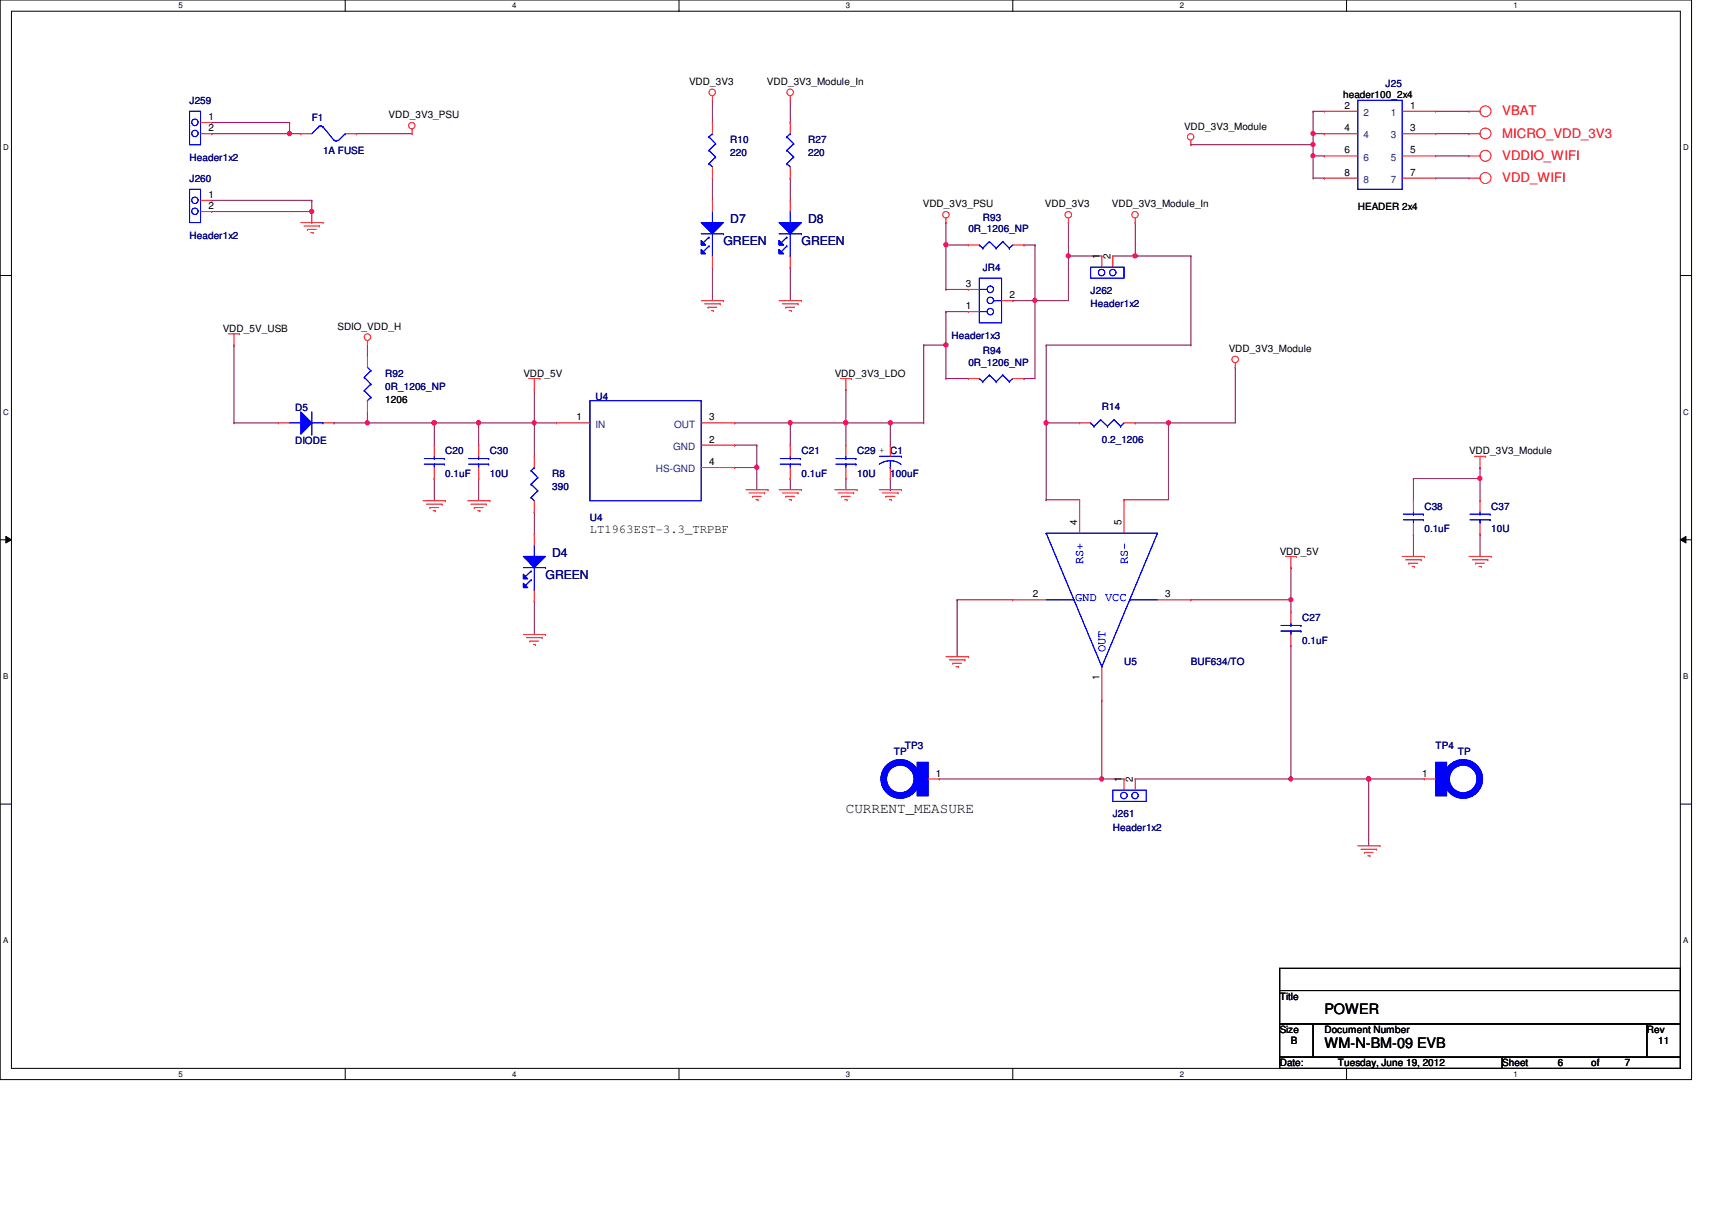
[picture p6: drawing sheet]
<svg xmlns="http://www.w3.org/2000/svg" width="297mm" height="210mm" viewBox="0 0 297 210" stroke-linecap="round" stroke-linejoin="round" font-family="sans-serif">
<path d="M0 0h293.5v187.3h-293.5zM2 1.9h289.5v183.4h-289.5z" fill="none" stroke="#000" stroke-width=".17"/>
<g fill="#fff">
<path d="M30.9 .2h.8v1.5h-.8z"/>
<path d="M30.9 185.5h.8v1.6h-.8z"/>
</g>
<path d="M59.9 0v1.9M59.9 185.3v2" fill="none" stroke="#000" stroke-width=".17"/>
<g fill="#fff">
<path d="M88.9 .2h.7v1.5h-.7z"/>
<path d="M88.9 185.5h.7v1.6h-.7z"/>
</g>
<path d="M117.8 0v1.9M117.8 185.3v2" fill="none" stroke="#000" stroke-width=".17"/>
<g fill="#fff">
<path d="M146.8 .2h.7v1.5h-.7z"/>
<path d="M146.8 185.5h.7v1.6h-.7z"/>
</g>
<path d="M175.7 0v1.9M175.7 185.3v2" fill="none" stroke="#000" stroke-width=".17"/>
<g fill="#fff">
<path d="M204.7 .2h.7v1.5h-.7z"/>
<path d="M204.7 185.5h.7v1.6h-.7z"/>
</g>
<path d="M233.6 0v1.9M233.6 185.3v2" fill="none" stroke="#000" stroke-width=".17"/>
<g fill="#fff">
<path d="M262.6 .2h.8v1.5h-.8z"/>
<path d="M262.6 185.5h.8v1.6h-.8z"/>
<path d="M.5 24.8h1v1.6h-1z"/>
<path d="M292.1 24.8h.9v1.6h-.9z"/>
<path d="M.5 70.7h1v1.5h-1z"/>
<path d="M292.1 70.7h.9v1.5h-.9z"/>
</g>
<path d="M0 47.8h2M291.5 47.8h2" fill="none" stroke="#000" stroke-width=".17"/>
<g fill="#fff">
<path d="M.5 116.5h.9v1.6h-.9z"/>
<path d="M292.1 116.5h.8v1.6h-.8z"/>
</g>
<path d="M0 93.6h2M1 93l1 .6-1 .6zM291.5 93.6l1-.6v1.2zM291.5 93.6h2" fill="none" stroke="#000" stroke-width=".17"/>
<path d="M1 93l1 .6-1 .6zM291.5 93.6l1-.6v1.2z" fill="#000"/>
<g fill="#fff">
<path d="M.5 162.4h.9v1.5h-.9z"/>
<path d="M292.1 162.4h.8v1.5h-.8z"/>
</g>
<path d="M0 139.5h2M291.5 139.5h2" fill="none" stroke="#000" stroke-width=".17"/>
<path d="M75.3 73.4h.1M75.3 73.4v3.8M83.1 73.4h.1M83.1 73.4v3.8M92.7 73.4h.1M92.7 73.4h3.9" fill="none" stroke="#800040" stroke-width=".17"/>
<circle cx="75.3" cy="73.3" r=".37" fill="#f0f"/>
<circle cx="75.3" cy="73.3" r=".37" fill="none" stroke="#f0f" stroke-width=".17"/>
<path d="M206.6 25.1h.1M206.6 25.1h21.2M75.3 73.4h.1M75.3 73.4h7.8M146.8 67.6h.1M146.8 67.6v5.8" fill="none" stroke="#800040" stroke-width=".17"/>
<circle cx="83" cy="73.3" r=".37" fill="#f0f"/>
<circle cx="83" cy="73.3" r=".37" fill="none" stroke="#f0f" stroke-width=".17"/>
<circle cx="75.3" cy="73.3" r=".37" fill="#f0f"/>
<circle cx="75.3" cy="73.3" r=".37" fill="none" stroke="#f0f" stroke-width=".17"/>
<path d="M197 73.4h.1M197 73.4h5.7M166.1 104.1h.1M166.1 104.1v9.8M224 104.1h.1M224 104.1v2.1M237.5 135.1h.1M237.5 135.1v11.6" fill="none" stroke="#800040" stroke-width=".17"/>
<circle cx="237.4" cy="135.1" r=".38" fill="#f0f"/>
<circle cx="237.4" cy="135.1" r=".38" fill="none" stroke="#f0f" stroke-width=".17"/>
<path d="M164.1 59.9h.1M164.1 59.9v5.8M40.6 73.4h.1M40.6 73.4h7.7M164.1 65.7h.1M164.1 65.7h3.9M237.5 135.1h.1M237.5 135.1h9.6" fill="none" stroke="#800040" stroke-width=".17"/>
<circle cx="164.1" cy="59.8" r=".37" fill="#f0f"/>
<circle cx="164.1" cy="59.8" r=".37" fill="none" stroke="#f0f" stroke-width=".17"/>
<path d="M179.6 52.2h.1M179.6 52.2v13.5h-1.9M177.7 65.7h.1" fill="none" stroke="#800040" stroke-width=".17"/>
<circle cx="179.5" cy="52.1" r=".38" fill="#f0f"/>
<circle cx="179.5" cy="52.1" r=".38" fill="none" stroke="#f0f" stroke-width=".17"/>
<path d="M164.1 42.5h.1M164.1 42.5h3.9" fill="none" stroke="#800040" stroke-width=".17"/>
<circle cx="164.1" cy="42.5" r=".38" fill="#f0f"/>
<circle cx="164.1" cy="42.5" r=".38" fill="none" stroke="#f0f" stroke-width=".17"/>
<g fill="none" stroke="#800040" stroke-width=".17">
<path d="M164.1 38.6h.1M164.1 38.6v11.6M164.1 54.1h.1M164.1 42.5h.1M164.1 50.2h.1M164.1 54.1h3.9M164.1 50.2h3.9M175.7 52.2h.1M177.7 42.5h.1M177.7 42.5h1.9M179.6 42.5h.1M179.6 42.5v9.7h-3.9"/>
<path d="M185.4 44.4h.1M185.4 44.4v7.8"/>
</g>
<circle cx="185.3" cy="44.4" r=".37" fill="#f0f"/>
<circle cx="185.3" cy="44.4" r=".37" fill="none" stroke="#f0f" stroke-width=".17"/>
<path d="M179.6 52.2h.1M179.6 52.2h5.8M256.8 83h.1M256.8 83v3.9" fill="none" stroke="#800040" stroke-width=".17"/>
<circle cx="256.8" cy="83" r=".37" fill="#f0f"/>
<circle cx="256.8" cy="83" r=".37" fill="none" stroke="#f0f" stroke-width=".17"/>
<path d="M146.8 73.4h.1M146.8 73.4v3.8M245.2 83h.1M245.2 92.7h.1M245.2 83v3.9M245.2 92.7v3.8M256.8 92.7h.1M256.8 81.1h.1M256.8 81.1v1.9h-11.6M256.8 92.7v3.8" fill="none" stroke="#800040" stroke-width=".17"/>
<circle cx="146.7" cy="73.3" r=".37" fill="#f0f"/>
<circle cx="146.7" cy="73.3" r=".37" fill="none" stroke="#f0f" stroke-width=".17"/>
<path d="M127.5 73.4h.1M127.5 73.4h9.6M137.1 73.4h.1M137.1 73.4v3.8M181.5 73.4h.1M181.5 73.4h5.8M137.1 83h.1M137.1 83v2M146.8 83h.1M146.8 83v2" fill="none" stroke="#800040" stroke-width=".17"/>
<circle cx="181.5" cy="73.3" r=".37" fill="#f0f"/>
<circle cx="181.5" cy="73.3" r=".37" fill="none" stroke="#f0f" stroke-width=".17"/>
<path d="M127.5 81.1h.1M127.5 81.1h3.8M131.3 81.1h.1M131.3 81.1v3.9" fill="none" stroke="#800040" stroke-width=".17"/>
<circle cx="131.3" cy="81.1" r=".38" fill="#f0f"/>
<circle cx="131.3" cy="81.1" r=".38" fill="none" stroke="#f0f" stroke-width=".17"/>
<path d="M127.5 77.2h.1M127.5 77.2h3.8M202.7 73.4h.1M202.7 73.4h11.6" fill="none" stroke="#800040" stroke-width=".17"/>
<circle cx="202.7" cy="73.3" r=".37" fill="#f0f"/>
<circle cx="202.7" cy="73.3" r=".37" fill="none" stroke="#f0f" stroke-width=".17"/>
<path d="M50.2 23.2h.1M50.2 23.2h2M214.3 63.7h.1M214.3 63.7v9.7M224 135.1h.1M224 135.1h13.5" fill="none" stroke="#800040" stroke-width=".17"/>
<circle cx="237.4" cy="135.1" r=".38" fill="#f0f"/>
<circle cx="237.4" cy="135.1" r=".38" fill="none" stroke="#f0f" stroke-width=".17"/>
<circle cx="223.9" cy="135.1" r=".38" fill="#f0f"/>
<circle cx="223.9" cy="135.1" r=".38" fill="none" stroke="#f0f" stroke-width=".17"/>
<path d="M191.2 135.1h.1M191.2 135.1h3.8" fill="none" stroke="#800040" stroke-width=".17"/>
<circle cx="191.1" cy="135.1" r=".38" fill="#f0f"/>
<circle cx="191.1" cy="135.1" r=".38" fill="none" stroke="#f0f" stroke-width=".17"/>
<path d="M131.3 77.2h.1M131.3 77.2v3.9M137.1 73.4h.1M137.1 73.4h9.7M166.1 104.1h.1M166.1 104.1h9.6" fill="none" stroke="#800040" stroke-width=".17"/>
<circle cx="137.1" cy="73.3" r=".37" fill="#f0f"/>
<circle cx="137.1" cy="73.3" r=".37" fill="none" stroke="#f0f" stroke-width=".17"/>
<g fill="none" stroke="#800040" stroke-width=".17">
<path d="M36.7 23.2h.1M36.7 21.3h13.5M36.7 23.2h13.5M50.2 21.3h.1M50.2 23.2h.1M50.2 21.3v1.9M40.6 59.9h.1M40.6 59.9v13.5M160.3 59.9h.1M160.3 59.9v13.5M164.1 54.1h.1M164.1 54.1v5.8h-3.8"/>
<path d="M63.8 71.5h.1M63.8 71.5v1.9M75.3 83h.1M75.3 83v3.9M83.1 83h.1M83.1 83v3.9M224 112h.1M224 112v23.1h-27M197 135.1h.1"/>
</g>
<circle cx="50.2" cy="23.2" r=".38" fill="#f0f"/>
<circle cx="50.2" cy="23.2" r=".38" fill="none" stroke="#f0f" stroke-width=".17"/>
<path d="M36.7 34.8h17.4M36.7 36.7h17.4M54.1 34.8h.1M54.1 36.7h.1" fill="none" stroke="#800040" stroke-width=".17"/>
<circle cx="54.1" cy="36.7" r=".37" fill="#f0f"/>
<circle cx="54.1" cy="36.7" r=".37" fill="none" stroke="#f0f" stroke-width=".17"/>
<path d="M54.1 36.7h.1M54.1 38.6h.1M54.1 34.8v3.8M63.8 73.4h.1M63.8 73.4h11.5M92.7 88.8h.1M92.7 88.8v3.9M92.7 104.3h.1M92.7 104.3v5.8" fill="none" stroke="#800040" stroke-width=".17"/>
<circle cx="75.3" cy="73.3" r=".37" fill="#f0f"/>
<circle cx="75.3" cy="73.3" r=".37" fill="none" stroke="#f0f" stroke-width=".17"/>
<circle cx="63.7" cy="73.3" r=".37" fill="#f0f"/>
<circle cx="63.7" cy="73.3" r=".37" fill="none" stroke="#f0f" stroke-width=".17"/>
<path d="M92.7 73.4h.1M92.7 67.6v5.8" fill="none" stroke="#800040" stroke-width=".17"/>
<circle cx="92.7" cy="73.3" r=".37" fill="#f0f"/>
<circle cx="92.7" cy="73.3" r=".37" fill="none" stroke="#f0f" stroke-width=".17"/>
<path d="M83.1 73.4h.1M83.1 73.4h9.6" fill="none" stroke="#800040" stroke-width=".17"/>
<circle cx="83" cy="73.3" r=".37" fill="#f0f"/>
<circle cx="83" cy="73.3" r=".37" fill="none" stroke="#f0f" stroke-width=".17"/>
<path d="M63.8 59.9h.1M63.8 59.9v1.9M58 73.4h.1M58 73.4h5.8M92.7 73.4h.1M92.7 73.4v5.8M206.6 104.1h.1M206.6 104.1h17.4" fill="none" stroke="#800040" stroke-width=".17"/>
<circle cx="224" cy="104" r=".37" fill="#f0f"/>
<circle cx="224" cy="104" r=".37" fill="none" stroke="#f0f" stroke-width=".17"/>
<path d="M146.8 73.4h7.7M154.5 73.4h.1M224 98.5h.1M224 98.5v5.6M163 135.1h.1M191.2 121.5h.1M191.2 121.5v13.6h-28.2" fill="none" stroke="#800040" stroke-width=".17"/>
<circle cx="146.7" cy="73.3" r=".37" fill="#f0f"/>
<circle cx="146.7" cy="73.3" r=".37" fill="none" stroke="#f0f" stroke-width=".17"/>
<circle cx="154.5" cy="73.3" r=".37" fill="#f0f"/>
<circle cx="154.5" cy="73.3" r=".37" fill="none" stroke="#f0f" stroke-width=".17"/>
<g fill="none" stroke="#800040" stroke-width=".17">
<path d="M61.8 23.2h.1M61.8 23.2h9.7M185.4 38.6h.1M185.4 38.6v5.8M197 38.6h.1M197 38.6v5.8M185.4 44.4h.1M185.4 44.4h5.8M193.1 44.4h3.9M197 44.4h.1M154.5 73.4h.1M154.5 73.4v3.8"/>
<path d="M154.5 73.4h5.8M160.3 73.4h.1M181.5 73.4v13.3M202.7 73.4h.1M202.7 73.4v13.3h-7.7M154.5 85h.1M154.5 83v2M181.5 86.7h.1M181.5 86.7h5.8M195 86.7h.1"/>
</g>
<circle cx="196.9" cy="44.4" r=".37" fill="#f0f"/>
<circle cx="196.9" cy="44.4" r=".37" fill="none" stroke="#f0f" stroke-width=".17"/>
<g fill="none" stroke="#800040" stroke-width=".17">
<path d="M227.8 19.3h.1M227.8 19.3h2M227.8 19.3v5.8M227.8 23.2h.1M227.8 25.1h.1M227.8 23.2h2M229.8 23.2h.1M181.5 59.9h.1M181.5 59.9h25.1M181.5 59.9v13.5M197 44.4h9.6M206.6 44.4h.1"/>
<path d="M206.6 59.9h.1M206.6 44.4v15.5M181.5 73.4h.1"/>
</g>
<circle cx="227.8" cy="23.2" r=".38" fill="#f0f"/>
<circle cx="227.8" cy="23.2" r=".38" fill="none" stroke="#f0f" stroke-width=".17"/>
<circle cx="227.8" cy="25.1" r=".37" fill="#f0f"/>
<circle cx="227.8" cy="25.1" r=".37" fill="none" stroke="#f0f" stroke-width=".17"/>
<path d="M227.8 30.9h.1M227.8 27.1h.1M227.8 27.1h2M227.8 25.1v5.8M227.8 30.9h2M229.8 27.1h.1M229.8 30.9h.1" fill="none" stroke="#800040" stroke-width=".17"/>
<circle cx="227.8" cy="27" r=".37" fill="#f0f"/>
<circle cx="227.8" cy="27" r=".37" fill="none" stroke="#f0f" stroke-width=".17"/>
<g fill="none" stroke="#800040" stroke-width=".17">
<path d="M123.6 17.4v3.9M137.1 17.4v3.9M249.1 19.3h5.8M254.9 19.3h.1M123.6 30.9h.1M123.6 21.3h.1M123.6 30.9v3.9M137.1 30.9h.1M137.1 21.3h.1M137.1 30.9v3.9M249.1 23.2h5.8M249.1 27.1h5.8"/>
<path d="M249.1 30.9h5.8M254.9 23.2h.1M254.9 27.1h.1M254.9 30.9h.1M123.6 46.4h.1M123.6 46.4v5.8M137.1 46.4h.1M137.1 46.4v5.8"/>
</g>
<g fill="none" stroke="#f00" stroke-width=".17">
<path d="M123.6 17.4h.1M123.6 16.6v.8M137.1 17.4h.1M137.1 16.6v.8M254.9 19.3h1.9M256.8 19.3h.1M52.2 38.6h3.8M52.7 39.2h2.8M53.3 39.8h.1M53.3 39.8h1.6M55.5 39.2h.1M56 38.6h.1"/>
<path d="M71.5 23.2h.1M71.5 22.4v.8M123.6 30.9h.1M123.6 21.3h.1M123.6 21.3v1.9M123.6 29v1.9M137.1 30.9h.1M137.1 21.3h.1M137.1 21.3v1.9M137.1 29v1.9M164.1 38.6h.1M164.1 37.8v.8"/>
<path d="M185.4 38.6h.1M185.4 37.8v.8M197 38.6h.1M197 37.8v.8M206.6 25.1h.1M206.6 24.3v.8M254.9 23.2h1.9M254.9 30.9h1.9M254.9 27.1h1.9M256.8 23.2h.1M256.8 30.9h.1M256.8 27.1h.1"/>
<path d="M39.6 57.9h2M40.6 59.9h.1M40.6 57.9v2M41.6 57.9h.1M53.9 40.3h.4M54.3 40.3h.1M63.8 59.9h.1M63.8 59.1v.8M121.7 52.2h3.8M122.3 52.7h2.7M122.8 53.3h.1M122.8 53.3h1.6"/>
<path d="M123.4 53.9h.4M123.8 53.9h.1M125 52.7h.1M125.5 52.2h.1M135.2 52.2h3.9M135.8 52.7h2.7M136.4 53.3h.1M136.4 53.3h1.5M136.9 53.9h.4M137.3 53.9h.1M138.5 52.7h.1M139.1 52.2h.1"/>
<path d="M168 54.1h.1M168 50.2h.1M168 54.1h1.9M168 50.2h1.9M173.8 52.2h1.9M175.7 52.2h.1M191.2 44.4h.1M191.2 44.4v2M193.1 44.4h.1M193.1 44.4v2M75.3 77.2h.1M75.3 77.2v2"/>
<path d="M83.1 77.2h.1M83.1 77.2v2M91.7 65.7h2M92.7 67.6h.1M92.7 65.7v1.9M93.7 65.7h.1M96.6 73.4h.1M96.6 73.4h5.8M121.7 73.4h5.8M121.7 77.2h5.8M127.5 73.4h.1M127.5 77.2h.1"/>
<path d="M145.8 65.7h1.9M146.8 67.6h.1M146.8 65.7v1.9M147.7 65.7h.1M187.3 73.4h.1M187.3 73.4h1.9M195 73.4h2M197 73.4h.1M214.3 63.7h.1M214.3 62.9v.8M255.8 79.2h2M256.8 79.2v1.9"/>
<path d="M257.8 79.2h.1M73.4 86.9h3.9M74 87.5h2.7M74.6 88.1h.1M74.6 88.1h1.5M75.1 88.6h.4M75.3 83h.1M75.3 81.1v1.9M75.5 88.6h.1M76.7 87.5h.1M77.3 86.9h.1M81.1 86.9h3.9"/>
<path d="M81.7 87.5h2.7M82.3 88.1h.1M82.3 88.1h1.5M82.9 88.6h.4M83.1 83h.1M83.1 81.1v1.9M83.3 88.6h.1M84.4 87.5h.1M85 86.9h.1M121.7 81.1h5.8M127.5 81.1h.1M129.4 85h3.9"/>
<path d="M130 85.5h2.7M130.6 86.1h.1M130.6 86.1h1.5M131.1 86.7h.4M131.5 86.7h.1M132.7 85.5h.1M133.3 85h.1M135.2 85h3.9M135.8 85.5h2.7M136.4 86.1h.1M136.4 86.1h1.5M136.9 86.7h.4"/>
<path d="M137.3 86.7h.1M138.5 85.5h.1M139.1 85h.1M144.8 85h3.9M145.4 85.5h2.7M146 86.1h.1M146 86.1h1.5M146.6 86.7h.4M147 86.7h.1M148.1 85.5h.1M148.7 85h.1M152.6 85h3.8"/>
<path d="M153.1 85.5h2.7M153.7 86.1h.1M153.7 86.1h1.6M154.3 86.7h.4M154.7 86.7h.1M155.8 85.5h.1M156.4 85h.1M223 96.5h2M224 98.5h.1M224 96.5v2M225 96.5h.1M243.3 96.5h3.8"/>
<path d="M243.9 97.1h2.7M244.4 97.7h.1M244.4 97.7h1.6M245 98.3h.4M245.4 98.3h.1M246.6 97.1h.1M247.1 96.5h.1M254.9 96.5h3.8M255.4 97.1h2.7M256 97.7h.1M256 97.7h1.6M256.6 98.3h.4"/>
<path d="M256.8 81.1h.1M257 98.3h.1M258.1 97.1h.1M258.7 96.5h.1M90.8 110.1h3.9M91.4 110.6h2.7M91.9 111.2h.1M91.9 111.2h1.6M92.5 111.8h.4M92.9 111.8h.1M94.1 110.6h.1M94.7 110.1h.1"/>
<path d="M164.1 113.9h3.9M164.7 114.5h2.7M165.3 115.1h.1M165.3 115.1h1.5M165.9 115.7h.4M166.3 115.7h.1M167.4 114.5h.1M168 113.9h.1M195 135.1h.1M195 135.1v2M197 135.1h.1M197 135.1v2"/>
<path d="M235.6 146.7h3.8M236.1 147.3h2.7M236.7 147.9h.1M236.7 147.9h1.5M237.3 148.5h.4M237.7 148.5h.1M238.8 147.3h.1M239.4 146.7h.1"/>
<circle cx="123.6" cy="16" r=".56"/>
<circle cx="137.1" cy="16" r=".57"/>
<circle cx="257.7" cy="19.3" r=".95"/>
<circle cx="71.4" cy="21.8" r=".56"/>
<circle cx="164.1" cy="37.2" r=".56"/>
<circle cx="185.4" cy="37.3" r=".56"/>
<circle cx="196.9" cy="37.2" r=".56"/>
<circle cx="206.6" cy="23.7" r=".56"/>
<circle cx="257.7" cy="30.9" r=".95"/>
<circle cx="257.7" cy="27" r=".95"/>
<circle cx="257.7" cy="23.2" r=".95"/>
<circle cx="63.7" cy="58.5" r=".56"/>
<circle cx="214.3" cy="62.4" r=".56"/>
</g>
<path d="M222 168h69.5v3.8h-69.5zM222 171.8h69.5v5.8h-69.5zM222 177.6h5.8v5.8h-5.8zM227.8 177.6h57.9v5.8h-57.9zM285.7 177.6h5.8v5.8h-5.8zM222 183.4h38.6v1.9h-38.6zM260.6 183.4h30.9v1.9h-30.9z" fill="none" stroke="#000" stroke-width=".17"/>
<g fill="none" stroke="#00f" stroke-width=".17">
<path d="M123 28.4h.1M123 26.1h.1M123 23.7h.1M123 28.4l.6 .6M123 26.1l1.2 1.1M123 23.7l1.2 1.2M123.6 23.2h.1M123.6 23.2l-.6 .5M124.2 27.2h.1M124.2 24.9h.1M124.2 27.2l-1.2 1.2M124.2 24.9l-1.2 1.2"/>
<path d="M136.5 28.4h.1M136.5 26.1h.1M136.5 23.7h.1M136.5 28.4l.6 .6M136.5 26.1l1.2 1.1M136.5 23.7l1.2 1.2M137.1 23.2h.1M137.1 23.2l-.6 .5M137.7 27.2h.1M137.7 24.9h.1M137.7 27.2l-1.2 1.2M137.7 24.9l-1.2 1.2"/>
<path d="M169.9 48.3h3.9v7.7h-3.9zM169.9 54.1h.1M169.9 50.2h.1M169.9 54.1h1.4M169.9 50.2h1.4M172.4 52.2h.1M172.4 52.2h1.4M189.2 46.4h5.8v1.9h-5.8zM73.6 79.5h3.5M75.3 79.5h.1M75.3 79.2v.3M77.1 79.5h.1"/>
<path d="M81.3 79.5h3.5M83.1 79.5h.1M83.1 79.2v.3M84.8 79.5h.1M102.4 69.5h19.3v17.4h-19.3zM189.2 73.4h.1M189.2 73.4l.6 .6M189.8 74h.1M191 72.8h.1M191 72.8l1.1 1.2M191 72.8l-1.2 1.2M192.1 74h.1"/>
<path d="M193.3 72.8h.1M193.3 72.8l1.1 1.2M193.3 72.8l-1.2 1.2M194.4 74h.1M195 73.4l-.6 .6M73.6 80.5h3.5M75.3 80.5h.1M75.3 80.5v.6M77.1 80.5h.1M81.3 80.5h3.5M83.1 80.5h.1M83.1 80.5v.6"/>
<path d="M84.8 80.5h.1M193.1 137.1h5.8v1.9h-5.8z"/>
<circle cx="171.8" cy="50.2" r=".56"/>
<circle cx="171.8" cy="52.1" r=".56"/>
<circle cx="171.8" cy="54.1" r=".56"/>
<circle cx="191.1" cy="47.3" r=".56"/>
<circle cx="193.1" cy="47.3" r=".56"/>
<circle cx="195" cy="138" r=".56"/>
<circle cx="196.9" cy="138" r=".56"/>
</g>
<path d="M52.2 71.5l1.9 1.9-1.9 1.9z" fill="#00f"/>
<path d="M50.2 73.4h2M52.2 71.5l1.9 1.9-1.9 1.9zM52.2 73.4h.1M54.1 75.3h.1M54.1 71.5v3.8M54.1 73.4h1.9M56 73.4h.1" fill="none" stroke="#00f" stroke-width=".17"/>
<path d="M52.2 71.5l1.9 1.9-1.9 1.9z" fill="#00f"/>
<path d="M50.2 73.4h2M52.2 71.5l1.9 1.9-1.9 1.9zM52.2 73.4h.1M54.1 75.3h.1M54.1 71.5v3.8M54.1 73.4h1.9M56 73.4h.1" fill="none" stroke="#00f" stroke-width=".17"/>
<path d="M48.3 73.4h.1M48.3 73.4h1.9M56 73.4h2M58 73.4h.1" fill="none" stroke="#f00" stroke-width=".17"/>
<path d="M90.8 96.5h3.9l-2 2z" fill="#00f"/>
<path d="M90.8 96.5h3.9l-2 2z" fill="none" stroke="#00f" stroke-width=".17"/>
<path d="M90.8 99.6l.8 .8h-.8z" fill="#00f"/>
<path d="M90.8 99.6l.8 .8h-.8z" fill="none" stroke="#00f" stroke-width=".17"/>
<path d="M90.8 101.2l.8 .7h-.8z" fill="#00f"/>
<path d="M90.8 98.5h3.9M92.2 99.1h.1M92.2 99.1l-1 .9M92.7 96.5h.1M92.7 94.6v1.9M92.7 98.5v3.8M94.7 98.5h.1M90.8 101.2l.8 .7h-.8zM92.2 100.6h.1M92.2 100.6l-1 1M92.7 102.3h.1" fill="none" stroke="#00f" stroke-width=".17"/>
<path d="M90.8 96.5h3.9l-2 2z" fill="#00f"/>
<path d="M90.8 96.5h3.9l-2 2z" fill="none" stroke="#00f" stroke-width=".17"/>
<path d="M90.8 99.6l.8 .8h-.8z" fill="#00f"/>
<path d="M90.8 99.6l.8 .8h-.8z" fill="none" stroke="#00f" stroke-width=".17"/>
<path d="M90.8 101.2l.8 .7h-.8z" fill="#00f"/>
<g fill="none" stroke="#00f" stroke-width=".17">
<path d="M235.6 17.4h7.7v15.5h-7.7zM55.2 22l.5-.2 .3 .2M55.3 22h.1M55.3 22l-1.2 1.2M56 22h.1M56 22l2 2.3M58 24.3l.3 .2 .4-.2M59.9 23.2h.1M59.9 23.2l-1.1 1.1M169.9 42.5h.1M169.9 42.5l.6 .6M170.5 43.1h.1"/>
<path d="M171.7 41.9h.1M171.7 41.9l1.1 1.2M171.7 41.9l-1.2 1.2M172.8 43.1h.1M174 41.9h.1M174 41.9l1.1 1.2M174 41.9l-1.2 1.2M175.1 43.1h.1M175.7 42.5l-.6 .6M152.6 79.2h3.8M154.5 79.9l1.1 .3 .7 .4M154.5 79.9l-.9 .1-1 .5"/>
<path d="M154.5 79.9v1.2M156.4 79.2h.1M90.8 98.5h3.9M92.2 99.1h.1M92.2 99.1l-1 .9M92.7 96.5h.1M92.7 94.6v1.9M92.7 98.5v3.8M94.7 98.5h.1M154.5 81.1h.1M90.8 101.2l.8 .7h-.8zM92.2 100.6h.1"/>
<path d="M92.2 100.6l-1 1M92.7 102.3h.1M222.2 109.5h3.5M222.2 108.5h3.5M224 108.5h.1M224 109.5h.1M224 108.1v.4M224 109.5v.6M225.7 109.5h.1M225.7 108.5h.1"/>
</g>
<g fill="none" stroke="#f00" stroke-width=".17">
<path d="M229.8 19.3h.1M229.8 19.3h5.8M243.3 19.3h5.8M249.1 19.3h.1M52.2 23.2h.1M52.2 23.2h1.9M59.9 23.2h1.9M61.8 23.2h.1M229.8 23.2h.1M229.8 27.1h.1M229.8 30.9h.1M229.8 23.2h5.8"/>
<path d="M229.8 27.1h5.8M229.8 30.9h5.8M243.3 23.2h5.8M243.3 27.1h5.8M243.3 30.9h5.8M249.1 23.2h.1M249.1 27.1h.1M249.1 30.9h.1M168 42.5h.1M168 42.5h1.9M175.7 42.5h2M177.7 42.5h.1"/>
<path d="M154.5 77.2h.1M154.5 77.2v2M92.7 92.7h.1M92.7 92.7v1.9M154.5 83h.1M154.5 81.1v1.9M92.7 104.3h.1M92.7 102.3v2M224 106.2h.1M224 112h.1M224 106.2v1.9M224 110.1v1.9"/>
</g>
<circle cx="156.2" cy="135.1" r="2.88" fill="none" stroke="#00f" stroke-width="1.1"/>
<path d="M159.1 132.2h1.9v5.8h-1.9z" fill-rule="evenodd" fill="#00f"/>
<path d="M159.1 132.2h1.9v5.8h-1.9z" fill="none" stroke="#00f" stroke-width=".17"/>
<circle cx="156.2" cy="135.1" r="2.88" fill="none" stroke="#00f" stroke-width="1.1"/>
<path d="M159.1 132.2h1.9v5.8h-1.9z" fill-rule="evenodd" fill="#00f"/>
<g fill="none" stroke="#00f" stroke-width=".17">
<path d="M169.9 65.7h.1M169.9 65.7l.6 .5M170.5 66.2h.1M171.7 65.1h.1M171.7 65.1l1.1 1.1M171.7 65.1l-1.2 1.1M172.8 66.2h.1M174 65.1h.1M174 65.1l1.1 1.1M174 65.1l-1.2 1.1M175.1 66.2h.1M175.7 65.7l-.6 .5"/>
<path d="M159.1 132.2h1.9v5.8h-1.9z"/>
</g>
<path d="M168 65.7h.1M168 65.7h1.9M175.7 65.7h2M177.7 65.7h.1M161 135.1h2M163 135.1h.1" fill="none" stroke="#f00" stroke-width=".17"/>
<circle cx="253.9" cy="135.1" r="2.88" fill="none" stroke="#00f" stroke-width="1.1"/>
<path d="M249.1 132.2h1.9v5.8h-1.9z" fill-rule="evenodd" fill="#00f"/>
<path d="M249.1 132.2h1.9v5.8h-1.9z" fill="none" stroke="#00f" stroke-width=".17"/>
<circle cx="253.9" cy="135.1" r="2.88" fill="none" stroke="#00f" stroke-width="1.1"/>
<path d="M249.1 132.2h1.9v5.8h-1.9z" fill-rule="evenodd" fill="#00f"/>
<path d="M249.1 132.2h1.9v5.8h-1.9z" fill="none" stroke="#00f" stroke-width=".17"/>
<path d="M247.1 135.1h.1M247.1 135.1h2" fill="none" stroke="#f00" stroke-width=".17"/>
<path d="M135.2 38.6h3.9l-2 2z" fill="#00f"/>
<path d="M135.2 38.6h3.9l-2 2z" fill="none" stroke="#00f" stroke-width=".17"/>
<path d="M135.2 41.7l.8 .8h-.8z" fill="#00f"/>
<path d="M135.2 41.7l.8 .8h-.8z" fill="none" stroke="#00f" stroke-width=".17"/>
<path d="M135.2 43.3l.8 .7h-.8z" fill="#00f"/>
<path d="M137.1 38.6h.1M137.1 36.7v1.9M135.2 43.3l.8 .7h-.8zM135.2 40.6h3.9M136.5 41.1h.1M136.5 42.7h.1M136.5 41.1l-.9 1M136.5 42.7l-.9 .9M137.1 44.4h.1M137.1 40.6v3.8M139.1 40.6h.1" fill="none" stroke="#00f" stroke-width=".17"/>
<path d="M135.2 38.6h3.9l-2 2z" fill="#00f"/>
<path d="M135.2 38.6h3.9l-2 2z" fill="none" stroke="#00f" stroke-width=".17"/>
<path d="M135.2 41.7l.8 .8h-.8z" fill="#00f"/>
<path d="M135.2 41.7l.8 .8h-.8z" fill="none" stroke="#00f" stroke-width=".17"/>
<path d="M135.2 43.3l.8 .7h-.8z" fill="#00f"/>
<g fill="none" stroke="#00f" stroke-width=".17">
<path d="M32.9 19.3h1.9v5.8h-1.9zM32.9 32.9h1.9v5.7h-1.9zM137.1 38.6h.1M137.1 36.7v1.9M135.2 43.3l.8 .7h-.8zM135.2 40.6h3.9M136.5 41.1h.1M136.5 42.7h.1M136.5 41.1l-.9 1M136.5 42.7l-.9 .9M137.1 44.4h.1M137.1 40.6v3.8"/>
<path d="M139.1 40.6h.1M63.2 65.4h.1M63.2 67.8h.1M63.2 65.4l1.1 1.2M63.2 67.8l1.1 1.1M63.8 69.5h.1M63.8 63.7l.5 .6M64.3 64.3h.1M64.3 66.6h.1M64.3 68.9h.1M64.3 64.3l-1.1 1.1M64.3 66.6l-1.1 1.2"/>
<path d="M64.3 68.9l-.5 .6M135.4 79.5h3.4M137.1 79.5h.1M137.1 79.2v.3M138.8 79.5h.1M92.2 86.3h.1M92.2 84h.1M92.2 81.7h.1M92.2 86.3l.5 .6M92.2 84l1.1 1.1M92.2 81.7l1.1 1.1M92.7 81.1h.1"/>
<path d="M92.7 81.1l-.5 .6M93.3 85.1h.1M93.3 82.8h.1M93.3 85.1l-1.1 1.2M93.3 82.8l-1.1 1.2M135.4 80.5h3.4M137.1 80.5h.1M137.1 80.5v.6M138.8 80.5h.1M181.5 92.5h.1M181.5 92.5h19.3M181.5 92.5l9.7 23.2"/>
<path d="M200.8 92.5h.1M200.8 92.5l-9.6 23.2M243.5 90.2h3.5M243.5 89.2h3.5M245.2 89.2h.1M245.2 90.2h.1M245.2 88.8v.4M245.2 90.2v.6M247 90.2h.1M247 89.2h.1M255.1 90.2h3.4M255.1 89.2h3.4"/>
<path d="M256.8 89.2h.1M256.8 90.2h.1M256.8 88.8v.4M256.8 90.2v.6M258.5 90.2h.1M258.5 89.2h.1M181.5 104.1h4.8M186.3 104.1h.1M191.2 115.7h.1M196 104.1h.1M196 104.1h4.8"/>
<circle cx="33.8" cy="21.2" r=".56"/>
<circle cx="33.8" cy="34.8" r=".56"/>
<circle cx="33.8" cy="36.7" r=".56"/>
<circle cx="33.8" cy="23.2" r=".56"/>
</g>
<g fill="none" stroke="#f00" stroke-width=".17">
<path d="M34.8 21.3h1.9M34.8 23.2h1.9M34.8 34.8h1.9M34.8 36.7h1.9M36.7 21.3h.1M36.7 23.2h.1M36.7 34.8h.1M36.7 36.7h.1M137.1 34.8h.1M137.1 34.8v1.9M137.1 46.4h.1M137.1 44.4v2"/>
<path d="M63.8 61.8h.1M63.8 71.5h.1M63.8 61.8v1.9M63.8 69.5v2M92.7 79.2h.1M92.7 79.2v1.9M137.1 77.2h.1M137.1 77.2v2M92.7 88.8h.1M92.7 86.9v1.9M137.1 83h.1M137.1 81.1v1.9"/>
<path d="M187.3 86.7h.1M187.3 86.7v5.8M195 86.7h.1M195 86.7v5.8M245.2 86.9h.1M245.2 92.7h.1M245.2 86.9v1.9M245.2 90.8v1.9M256.8 86.9h.1M256.8 92.7h.1M256.8 86.9v1.9M256.8 90.8v1.9"/>
<path d="M175.7 104.1h.1M175.7 104.1h5.8M191.2 115.7v5.8M200.8 104.1h5.8M206.6 104.1h.1M191.2 121.5h.1"/>
</g>
<path d="M121.7 38.6h3.8l-1.9 2z" fill="#00f"/>
<path d="M121.7 38.6h3.8l-1.9 2z" fill="none" stroke="#00f" stroke-width=".17"/>
<path d="M121.7 41.7l.7 .8h-.7z" fill="#00f"/>
<path d="M121.7 41.7l.7 .8h-.7z" fill="none" stroke="#00f" stroke-width=".17"/>
<path d="M121.7 43.3l.7 .7h-.7z" fill="#00f"/>
<path d="M123.6 38.6h.1M123.6 36.7v1.9M121.7 43.3l.7 .7h-.7zM121.7 40.6h3.8M123 41.1h.1M123 42.7h.1M123 41.1l-1 1M123 42.7l-1 .9M123.6 44.4h.1M123.6 40.6v3.8M125.5 40.6h.1" fill="none" stroke="#00f" stroke-width=".17"/>
<path d="M121.7 38.6h3.8l-1.9 2z" fill="#00f"/>
<path d="M121.7 38.6h3.8l-1.9 2z" fill="none" stroke="#00f" stroke-width=".17"/>
<path d="M121.7 41.7l.7 .8h-.7z" fill="#00f"/>
<path d="M121.7 41.7l.7 .8h-.7z" fill="none" stroke="#00f" stroke-width=".17"/>
<path d="M121.7 43.3l.7 .7h-.7z" fill="#00f"/>
<g fill="none" stroke="#00f" stroke-width=".17">
<path d="M123.6 38.6h.1M123.6 36.7v1.9M121.7 43.3l.7 .7h-.7zM121.7 40.6h3.8M123 41.1h.1M123 42.7h.1M123 41.1l-1 1M123 42.7l-1 .9M123.6 44.4h.1M123.6 40.6v3.8M125.5 40.6h.1M145 79.5h3.5"/>
<path d="M146.8 79.5h.1M146.8 79.2v.3M148.5 79.5h.1M145 80.5h3.5M146.8 80.5h.1M146.8 80.5v.6M148.5 80.5h.1"/>
</g>
<path d="M123.6 34.8h.1M123.6 34.8v1.9M123.6 46.4h.1M123.6 44.4v2M146.8 77.2h.1M146.8 77.2v2M146.8 83h.1M146.8 81.1v1.9" fill="none" stroke="#f00" stroke-width=".17"/>
<circle cx="75.3" cy="73.3" r=".37" fill="#f0f"/>
<circle cx="75.3" cy="73.3" r=".37" fill="none" stroke="#f0f" stroke-width=".17"/>
<circle cx="83" cy="73.3" r=".37" fill="#f0f"/>
<circle cx="83" cy="73.3" r=".37" fill="none" stroke="#f0f" stroke-width=".17"/>
<circle cx="75.3" cy="73.3" r=".37" fill="#f0f"/>
<circle cx="75.3" cy="73.3" r=".37" fill="none" stroke="#f0f" stroke-width=".17"/>
<circle cx="237.4" cy="135.1" r=".38" fill="#f0f"/>
<circle cx="237.4" cy="135.1" r=".38" fill="none" stroke="#f0f" stroke-width=".17"/>
<circle cx="164.1" cy="59.8" r=".37" fill="#f0f"/>
<circle cx="164.1" cy="59.8" r=".37" fill="none" stroke="#f0f" stroke-width=".17"/>
<circle cx="179.5" cy="52.1" r=".38" fill="#f0f"/>
<circle cx="179.5" cy="52.1" r=".38" fill="none" stroke="#f0f" stroke-width=".17"/>
<circle cx="164.1" cy="42.5" r=".38" fill="#f0f"/>
<circle cx="164.1" cy="42.5" r=".38" fill="none" stroke="#f0f" stroke-width=".17"/>
<circle cx="185.3" cy="44.4" r=".37" fill="#f0f"/>
<circle cx="185.3" cy="44.4" r=".37" fill="none" stroke="#f0f" stroke-width=".17"/>
<circle cx="256.8" cy="83" r=".37" fill="#f0f"/>
<circle cx="256.8" cy="83" r=".37" fill="none" stroke="#f0f" stroke-width=".17"/>
<circle cx="146.7" cy="73.3" r=".37" fill="#f0f"/>
<circle cx="146.7" cy="73.3" r=".37" fill="none" stroke="#f0f" stroke-width=".17"/>
<circle cx="181.5" cy="73.3" r=".37" fill="#f0f"/>
<circle cx="181.5" cy="73.3" r=".37" fill="none" stroke="#f0f" stroke-width=".17"/>
<circle cx="131.3" cy="81.1" r=".38" fill="#f0f"/>
<circle cx="131.3" cy="81.1" r=".38" fill="none" stroke="#f0f" stroke-width=".17"/>
<circle cx="202.7" cy="73.3" r=".37" fill="#f0f"/>
<circle cx="202.7" cy="73.3" r=".37" fill="none" stroke="#f0f" stroke-width=".17"/>
<circle cx="237.4" cy="135.1" r=".38" fill="#f0f"/>
<circle cx="237.4" cy="135.1" r=".38" fill="none" stroke="#f0f" stroke-width=".17"/>
<circle cx="223.9" cy="135.1" r=".38" fill="#f0f"/>
<circle cx="223.9" cy="135.1" r=".38" fill="none" stroke="#f0f" stroke-width=".17"/>
<circle cx="191.1" cy="135.1" r=".38" fill="#f0f"/>
<circle cx="191.1" cy="135.1" r=".38" fill="none" stroke="#f0f" stroke-width=".17"/>
<circle cx="137.1" cy="73.3" r=".37" fill="#f0f"/>
<circle cx="137.1" cy="73.3" r=".37" fill="none" stroke="#f0f" stroke-width=".17"/>
<circle cx="50.2" cy="23.2" r=".38" fill="#f0f"/>
<circle cx="50.2" cy="23.2" r=".38" fill="none" stroke="#f0f" stroke-width=".17"/>
<circle cx="54.1" cy="36.7" r=".37" fill="#f0f"/>
<circle cx="54.1" cy="36.7" r=".37" fill="none" stroke="#f0f" stroke-width=".17"/>
<circle cx="75.3" cy="73.3" r=".37" fill="#f0f"/>
<circle cx="75.3" cy="73.3" r=".37" fill="none" stroke="#f0f" stroke-width=".17"/>
<circle cx="63.7" cy="73.3" r=".37" fill="#f0f"/>
<circle cx="63.7" cy="73.3" r=".37" fill="none" stroke="#f0f" stroke-width=".17"/>
<circle cx="92.7" cy="73.3" r=".37" fill="#f0f"/>
<circle cx="92.7" cy="73.3" r=".37" fill="none" stroke="#f0f" stroke-width=".17"/>
<circle cx="83" cy="73.3" r=".37" fill="#f0f"/>
<circle cx="83" cy="73.3" r=".37" fill="none" stroke="#f0f" stroke-width=".17"/>
<circle cx="224" cy="104" r=".37" fill="#f0f"/>
<circle cx="224" cy="104" r=".37" fill="none" stroke="#f0f" stroke-width=".17"/>
<circle cx="146.7" cy="73.3" r=".37" fill="#f0f"/>
<circle cx="146.7" cy="73.3" r=".37" fill="none" stroke="#f0f" stroke-width=".17"/>
<circle cx="154.5" cy="73.3" r=".37" fill="#f0f"/>
<circle cx="154.5" cy="73.3" r=".37" fill="none" stroke="#f0f" stroke-width=".17"/>
<circle cx="196.9" cy="44.4" r=".37" fill="#f0f"/>
<circle cx="196.9" cy="44.4" r=".37" fill="none" stroke="#f0f" stroke-width=".17"/>
<circle cx="227.8" cy="23.2" r=".38" fill="#f0f"/>
<circle cx="227.8" cy="23.2" r=".38" fill="none" stroke="#f0f" stroke-width=".17"/>
<circle cx="227.8" cy="25.1" r=".37" fill="#f0f"/>
<circle cx="227.8" cy="25.1" r=".37" fill="none" stroke="#f0f" stroke-width=".17"/>
<circle cx="227.8" cy="27" r=".37" fill="#f0f"/>
<circle cx="227.8" cy="27" r=".37" fill="none" stroke="#f0f" stroke-width=".17"/>
<g font-size="2.5">
<text x="146.8" y="141">CURRENT_MEASURE</text>
<text x="229.8" y="176">POWER</text>
<text x="229.8" y="181.8">WM-N-BM-09 EVB</text>
</g>
<g font-size="2.3" fill="#f00">
<text x="260.6" y="20">VBAT</text>
<text x="260.6" y="23.9">MICRO_VDD_3V3</text>
<text x="260.6" y="27.8">VDDIO_WIFI</text>
<text x="260.6" y="31.6">VDD_WIFI</text>
</g>
<g font-size="2.1" fill="#000080">
<text x="126.7" y="38.7">D7</text>
<text x="140.2" y="38.7">D8</text>
<text x="125.5" y="42.5">GREEN</text>
<text x="139.1" y="42.5">GREEN</text>
<text x="94.7" y="100.4">GREEN</text>
<text x="95.8" y="96.6">D4</text>
</g>
<text font-size="2.1" x="102.4" y="92.4">LT1963EST-3.3_TRPBF</text>
<g font-size="2.1" fill="#00f">
<text x="188" y="97.9" transform="rotate(-90 188 97.9)">RS+</text>
<text x="195.7" y="97.9" transform="rotate(-90 195.7 97.9)">RS-</text>
<text x="186.5" y="104.2">GND VCC</text>
<text x="191.8" y="113.2" transform="rotate(-90 191.8 113.2)">OUT</text>
</g>
<g font-size="1.7">
<text x="119.5" y="14.7">VDD_3V3</text>
<text x="133.1" y="14.7">VDD_3V3_Module_In</text>
<text x="233" y="17.1">header100_2x4</text>
<text x="36.1" y="20.8">1</text>
<text x="36.1" y="22.8">2</text>
<text x="67.4" y="20.5">VDD_3V3_PSU</text>
<text x="205.4" y="22.5">VDD_3V3_Module</text>
<text x="233.3" y="18.9">2</text>
<text x="233.3" y="22.8">4</text>
<text x="244.6" y="18.9">1</text>
<text x="244.6" y="22.8">3</text>
<text x="233.3" y="26.6">6</text>
<text x="244.6" y="26.6">5</text>
<text x="36.1" y="34.3">1</text>
<text x="160.1" y="36">VDD_3V3_PSU</text>
<text x="181.3" y="36">VDD_3V3</text>
<text x="192.9" y="36">VDD_3V3_Module_In</text>
<text x="233.3" y="30.5">8</text>
<text x="244.6" y="30.5">7</text>
<text x="36.1" y="36.3">2</text>
<text x="235.6" y="36.4">HEADER 2x4</text>
<text x="190.8" y="45" transform="rotate(-90 190.8 45)">1</text>
<text x="192.7" y="45" transform="rotate(-90 192.7 45)">2</text>
<text x="167.6" y="53.6">1</text>
<text x="167.6" y="49.8">3</text>
<text x="175.1" y="51.7">2</text>
<text x="38.6" y="57.6">VDD_5V_USB</text>
<text x="58.5" y="57.2">SDIO_VDD_H</text>
<text x="90.8" y="65.3">VDD_5V</text>
<text x="144.8" y="65.3">VDD_3V3_LDO</text>
<text x="213.2" y="61.1">VDD_3V3_Module</text>
<text x="66.8" y="70">1206</text>
<text x="100" y="72.9">1</text>
<text x="123" y="72.9">3</text>
<text x="123" y="76.8">2</text>
<text x="123" y="80.7">4</text>
<text x="254.9" y="78.8">VDD_3V3_Module</text>
<text x="186.9" y="91.1" transform="rotate(-90 186.9 91.1)">4</text>
<text x="194.6" y="91.1" transform="rotate(-90 194.6 91.1)">5</text>
<text x="222" y="96.2">VDD_5V</text>
<text x="179.2" y="103.6">2</text>
<text x="202.2" y="103.6">3</text>
<text x="190.8" y="118" transform="rotate(-90 190.8 118)">1</text>
<text x="162.4" y="134.7">1</text>
<text x="194.6" y="135.7" transform="rotate(-90 194.6 135.7)">1</text>
<text x="196.6" y="135.7" transform="rotate(-90 196.6 135.7)">2</text>
<text x="246.8" y="134.7">1</text>
<text x="222" y="173.4">Title</text>
<text x="222" y="179.2">Size</text>
<text x="229.8" y="179.2">Document Number</text>
<text x="285.7" y="179.2">Rev</text>
<text x="222" y="185">Date:</text>
<text x="224" y="181.1">B</text>
<text x="232.1" y="185">Tuesday, June 19, 2012</text>
<text x="260.6" y="185">Sheet</text>
<text x="270.3" y="185">6</text>
<text x="276.1" y="185">of</text>
<text x="281.9" y="185">7</text>
<text x="287.7" y="181.1">11</text>
</g>
<g font-size="1.7" fill="#000080">
<text x="240.4" y="15.2">J25</text>
<text x="32.9" y="18">J259</text>
<text x="54.1" y="20.9">F1</text>
<text x="32.9" y="27.9">Header1x2</text>
<text x="56" y="26.7">1A FUSE</text>
<text x="126.7" y="24.8">R10</text>
<text x="126.7" y="27.1">220</text>
<text x="140.2" y="24.8">R27</text>
<text x="140.2" y="27.1">220</text>
<text x="32.9" y="31.5">J260</text>
<text x="32.9" y="41.4">Header1x2</text>
<text x="168" y="40.2">0R_1206_NP</text>
<text x="170.5" y="38.3">R93</text>
<text x="170.5" y="47">JR4</text>
<text x="189.2" y="51.1">J262</text>
<text x="189.2" y="53.3">Header1x2</text>
<text x="165.1" y="58.8">Header1x3</text>
<text x="66.8" y="65.3">R92</text>
<text x="168" y="63.4">0R_1206_NP</text>
<text x="170.5" y="61.5">R94</text>
<text x="51.2" y="71.3">D5</text>
<text x="66.8" y="67.6">0R_1206_NP</text>
<text x="103.3" y="69.4">U4</text>
<text x="191.2" y="71.1">R14</text>
<text x="51.2" y="77.1">DIODE</text>
<text x="191.2" y="76.9">0.2_1206</text>
<text x="77.3" y="78.8">C20</text>
<text x="77.3" y="82.7">0.1uF</text>
<text x="85" y="78.8">C30</text>
<text x="85" y="82.7">10U</text>
<text x="95.8" y="82.7">R8</text>
<text x="139.1" y="78.8">C21</text>
<text x="139.1" y="82.7">0.1uF</text>
<text x="148.7" y="78.8">C29 + C1</text>
<text x="148.7" y="82.7">10U</text>
<text x="154.5" y="82.7">100uF</text>
<text x="95.8" y="85">390</text>
<text x="247.1" y="88.5">C38</text>
<text x="258.7" y="88.5">C37</text>
<text x="102.4" y="90.4">U4</text>
<text x="247.1" y="92.4">0.1uF</text>
<text x="258.7" y="92.4">10U</text>
<text x="225.9" y="107.8">C27</text>
<text x="225.9" y="111.7">0.1uF</text>
<text x="195" y="115.3">U5</text>
<text x="206.6" y="115.3">BUF634/TO</text>
<text x="155.1" y="131">TP</text>
<text x="157" y="130">TP3</text>
<text x="249.1" y="130">TP4</text>
<text x="252.9" y="131">TP</text>
<text x="193.1" y="141.8">J261</text>
<text x="193.1" y="144.1">Header1x2</text>
</g>
<g font-size="1.7" fill="#004080">
<text x="236.6" y="20.1">2</text>
<text x="241.3" y="20.1">1</text>
<text x="236.6" y="24">4</text>
<text x="236.6" y="27.9">6</text>
<text x="241.3" y="24">3</text>
<text x="241.3" y="27.9">5</text>
<text x="236.6" y="31.7">8</text>
<text x="241.3" y="31.7">7</text>
<text x="103.3" y="74.2">IN</text>
<text x="117" y="74.2">OUT</text>
<text x="113.8" y="81.9">HS-GND</text>
<text x="116.8" y="78">GND</text>
</g>
<g font-size="1.4">
<text x="30.9" y="1.4">5</text>
<text x="88.9" y="1.4">4</text>
<text x="146.8" y="1.4">3</text>
<text x="204.7" y="1.4">2</text>
<text x="262.6" y="1.4">1</text>
<text x=".5" y="26.1">D</text>
<text x="292.1" y="26.1">D</text>
<text x=".5" y="71.9">C</text>
<text x="292.1" y="71.9">C</text>
<text x=".5" y="117.8">B</text>
<text x="292.1" y="117.8">B</text>
<text x=".5" y="163.6">A</text>
<text x="292.1" y="163.6">A</text>
<text x="30.9" y="186.8">5</text>
<text x="88.9" y="186.8">4</text>
<text x="146.8" y="186.8">3</text>
<text x="204.7" y="186.8">2</text>
<text x="262.6" y="186.8">1</text>
</g>
</svg>
